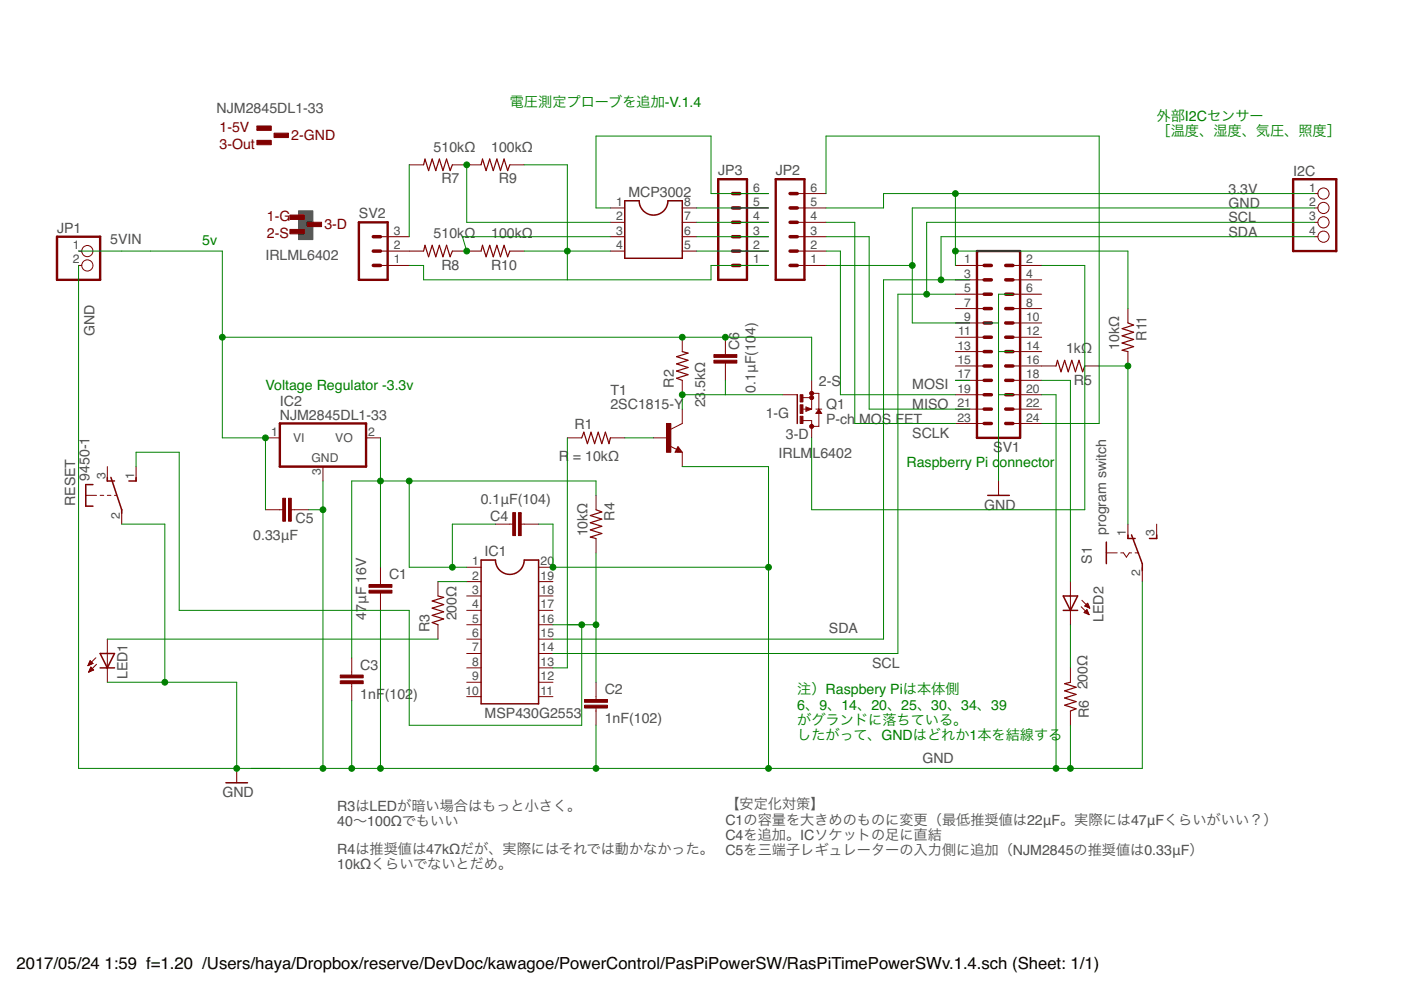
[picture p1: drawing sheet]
<svg xmlns="http://www.w3.org/2000/svg" width="297mm" height="210mm" viewBox="0 0 297 210" stroke-linecap="round" stroke-linejoin="round" font-family="sans-serif">
<path d="M63.3 44.7h3v6.1h-3z" fill="#505050" stroke="#505050" stroke-width=".21"/>
<g fill="#800000" stroke="#800000" stroke-width=".21">
<path d="M61.5 48.6h3v1h-3z"/>
<path d="M65.1 47.1h3.1v.9h-3.1z"/>
<path d="M61.5 45.6h3v.9h-3z"/>
<path d="M54.5 29.8h3v.9h-3z"/>
<path d="M58.1 28.2h3.1v1h-3.1z"/>
<path d="M54.5 26.7h3v.9h-3z"/>
<path d="M169.7 88.3h.5v1.5h-.5z"/>
<path d="M169.7 83.7h.5v1.5h-.5z"/>
<path d="M169.7 85.8h.5v1.9h-.5z"/>
<path d="M141.3 89.8h.9v6.1h-.9z"/>
<path d="M78.2 125.2h4.9v.6h-4.9z"/>
<path d="M78.2 123.9h4.9v.6h-4.9z"/>
<path d="M123.9 149.5h4.9v.6h-4.9z"/>
<path d="M123.9 148.3h4.9v.6h-4.9z"/>
<path d="M72.1 144.4h4.9v.5h-4.9z"/>
<path d="M72.1 143.1h4.9v.6h-4.9z"/>
<path d="M109.9 108.7h.6v4.9h-.6z"/>
<path d="M108.7 108.7h.6v4.9h-.6z"/>
<path d="M59.9 105.6h.6v4.9h-.6z"/>
<path d="M61.2 105.6h.6v4.9h-.6z"/>
<path d="M151.4 76.4h4.8v.6h-4.8z"/>
<path d="M151.4 75.2h4.8v.6h-4.8z"/>
</g>
<g fill="none" stroke="#800000" stroke-width=".32">
<path d="M132.5 42.6h3a3 3 0 0 0 3.1 3 3 3 0 0 0 3-3h3.1v12.2h-12.2zM143.7 95.3l.2 .3h-.5l.3-.6 .7 .7h-1M169 83.7v6.1M171.5 86.7l-.5-.1v.3l.6-.2M173.6 87.1l.3 .4h-.6zM19.7 102.7h-1.5v4.6h1.5M22.8 101.2v.8h1.5M23.5 101.2l2.3 6.9v.7M28.9 101.2v.8h-1.6M102 118.7h3.1a3 3 0 0 0 3 3.1 3 3 0 0 0 3-3.1h3.1v30.5h-12.2zM209.4 105h4.6M234.6 114.9v4.6"/>
<path d="M239.1 113.4v.8h1.6M239.9 113.4l2.3 6.1v1.5M245.2 113.4v.8h-1.5M21.2 138.6h3.1l-1.5 3zM225.4 126.4h3.1l-1.6 3zM225.4 129.4h3.1M21.2 141.6h3.1M47.9 166h4.6"/>
</g>
<g fill="none" stroke="#800000" stroke-width=".21">
<path d="M86.8 34.9h3M95.9 34.9h6.1M108.1 34.9h3M16.7 56.3h.6M16.7 53.2h.6M80.7 56.3h6.1M80.7 53.2h9.1M80.7 50.2h6.1M95.9 53.2h6.1M108.1 53.2h3M129.4 53.2h3.1M129.4 44.1h3.1"/>
<path d="M129.4 47.1h3.1M129.4 50.2h3.1M144.7 53.2h3M144.7 44.1h3M144.7 47.1h3M144.7 50.2h3M156.8 56.3h6.1M156.8 53.2h6.1M156.8 41h6.1M156.8 44.1h6.1M156.8 47.1h6.1M156.8 50.2h6.1"/>
<path d="M169 56.3h6.1M169 53.2h6.1M169 41h6.1M169 44.1h6.1M169 47.1h6.1M169 50.2h6.1M202.6 56.3h6.1M202.6 59.3h6.1M214.8 56.3h6.1M214.8 59.3h6.1M278.7 41h.7M278.7 44.1h.7"/>
<path d="M278.7 47.1h.7M278.7 50.2h.7M144.7 71.5v3M153.8 71.5v3.7M153.8 77v3.6M202.6 62.4h6.1M202.6 65.4h6.1M202.6 68.5h6.1M202.6 71.5h6.1M202.6 74.5h6.1M202.6 77.6h6.1M214.8 62.4h6.1"/>
<path d="M214.8 65.4h6.1M214.8 68.5h6.1M214.8 71.5h6.1M214.8 74.5h6.1M214.8 77.6h9.1M230 77.6h3M239.1 65.4v3.1M239.1 74.5v3.1M22.8 98.9v3.1M28.9 98.9v3.1M56.3 92.8h3M68.5 98.9v3.1"/>
<path d="M77.6 92.8h3.1M120.3 92.8h3M129.4 92.8h3.1M138.6 92.8h3M142 94.6l1.5 .7M143.7 94.7l1 1.2h-1.6zM144.7 86.7v3.1l-2.5 1.2M144.7 80.6v3.1M144.7 95.9v3M166 83.7h3M170.3 89.2h1.8v3.6M170.3 86.7h1.8"/>
<path d="M170.3 84.3h1.8M170.9 86.3l1.2 .4-1.2 .5zM172.1 80.6v6.1M172.1 83.4h1.5v7h-1.5M173 86.7h1.2M173.6 86.7l.6 1h-1.2zM202.6 86.7h6.1M202.6 83.7h6.1M202.6 80.6h6.1M202.6 89.8h6.1M214.8 86.7h6.1M214.8 83.7h6.1"/>
<path d="M214.8 80.6h6.1M214.8 89.8h6.1M18.2 105h2.3M21.2 105h.8M22.8 105h.7M24.3 105h.4M25.8 108.1v3M56.3 108.1h3.6M61.8 108.1h3.6M105.1 111.1h3.6M110.5 111.1h3.7M126.4 105v3.1"/>
<path d="M126.4 114.2v3M211.7 102v3M234.6 117.2h2.3M237.6 117.2h.6l.6 .9 .6-.9h.5M239.1 111.1v3.1M240.7 117.2h.7M245.2 111.1v3.1M20.3 139.5l-1.7 1.6M22.8 135.5v9.2M74.6 139.5v3.6M80.7 120.3v3.6M80.7 125.8v3.6"/>
<path d="M92.9 123.3v3.1M92.9 132.5v3M99 120.3h3M99 123.3h3M99 126.4h3M99 129.4h3M99 132.5h3M99 135.5h3M99 138.6h3M114.2 120.3h3M114.2 123.3h3M114.2 126.4h3"/>
<path d="M114.2 129.4h3M114.2 132.5h3M114.2 135.5h3M114.2 138.6h3M226.9 123.3v9.2M229.2 128.7l1.7 1.6M229.4 127.3l1.7 1.6M229.9 129.8h.8M230 128.5l.6-.6 .5 1zM230 129.9h.7M230.1 128.4h.7M230.1 129.6h.5"/>
<path d="M230.2 128.6h.7M230.2 128.3h.6M230.2 129.5h.3M230.4 128.1h.3M230.4 129.3h.1M230.4 130.1h.4M230.4 129.3l.5 1-1.1-.4zM230.5 128h.1M230.5 128.7h.5M230.7 130.2h.2M230.9 128.9h.1M242.2 120.3v3"/>
<path d="M18.6 141.1h.1M18.7 141h.3M18.8 140.8h.6M18.8 142.5h.1M18.8 140.7h.9M18.9 142.3h.3M18.9 140.5h.7M18.9 142.2h.7M19 140.4h.4M19 142h.8M19 140.2h.2M19.1 141.9h.6"/>
<path d="M19.1 141.7h.4M19.2 141.6h.2M19.3 141.4l.6 .6-1.1 .5zM19.7 140.7l-.6-.6-.5 1M19.7 140.7l-1.1 .4M20.5 140.8l-1.7 1.7M74.6 144.9v3.7M99 141.6h3M99 144.7h3M99 147.7h3M114.2 141.6h3M114.2 144.7h3"/>
<path d="M114.2 147.7h3M126.4 144.7v3.6M126.4 150.1v3.7M226.9 141.6v3.1M226.9 150.7v3.1M50.2 162.9v3.1"/>
<circle cx="18.5" cy="56.3" r="1.19"/>
<circle cx="18.5" cy="53.2" r="1.19"/>
<circle cx="280.6" cy="44.1" r="1.19"/>
<circle cx="280.6" cy="47.1" r="1.19"/>
<circle cx="280.6" cy="50.2" r="1.19"/>
<circle cx="280.6" cy="41" r="1.19"/>
</g>
<g fill="#800000" stroke="#800000" stroke-width=".21">
<circle cx="172.1" cy="83.4" r=".42"/>
<circle cx="172.1" cy="84.3" r=".42"/>
<circle cx="172.1" cy="90.4" r=".42"/>
</g>
<path d="M152.3 38h6.1v21.3h-6.1zM164.5 38h6.1v21.3h-6.1zM274.2 38h9.1v15.2h-9.1zM12.1 50.2h9.1v9.1h-9.1zM76.1 47.1h6.1v12.2h-6.1zM207.1 53.2h9.2v39.6h-9.2zM59.3 89.8h18.3v9.1h-18.3z" fill="none" stroke="#800000" stroke-width=".51"/>
<path d="M89.8 34.9l.3-1.2 .8 2.5 .7-2.5 .8 2.5 .8-2.5 .7 2.5 .8-2.5 .7 2.5 .5-1.3M102 34.9l.3-1.2 .8 2.5 .7-2.5 .8 2.5 .7-2.5 .8 2.5 .8-2.5 .7 2.5 .5-1.3M89.8 53.2l.3-1.2 .8 2.4 .7-2.4 .8 2.4 .8-2.4 .7 2.4 .8-2.4 .7 2.4 .5-1.2M102 53.2l.3-1.2 .8 2.4 .7-2.4 .8 2.4 .7-2.4 .8 2.4 .8-2.4 .7 2.4 .5-1.2M144.7 74.5l1.2 .4-2.5 .7 2.5 .8-2.5 .8 2.5 .7-2.5 .8 2.5 .7-2.5 .8 1.3 .4M223.9 77.6l.3-1.2 .8 2.4 .7-2.4 .8 2.4 .7-2.4 .8 2.4 .8-2.4 .7 2.4 .5-1.2M239.1 68.5l1.2 .4-2.4 .8 2.4 .7-2.4 .8 2.4 .8-2.4 .7 2.4 .8-2.4 .8 1.2 .2M123.3 92.8l.5-1.2 .7 2.5 .8-2.5 .8 2.5 .7-2.5 .8 2.5 .8-2.5 .7 2.5 .3-1.3M126.4 108.1l1.2 .4-2.4 .8 2.4 .8-2.4 .7 2.4 .8-2.4 .8 2.4 .7-2.4 .8 1.2 .3M92.9 126.4l1.2 .3-2.5 .7 2.5 .8-2.5 .7 2.5 .8-2.5 .8 2.5 .7-2.5 .8 1.3 .5M226.9 144.7l-1.2 .2 2.5 .8-2.5 .8 2.5 .7-2.5 .8 2.5 .8-2.5 .7 2.5 .8-1.3 .4" fill="none" stroke="#800000" stroke-width=".25"/>
<g fill="none" stroke="#800000" stroke-width=".74">
<path d="M79.1 56.3h1.6M79.1 50.2h1.6M79.1 53.2h1.6M155.3 56.3h1.5M155.3 50.2h1.5M155.3 53.2h1.5M155.3 44.1h1.5M155.3 47.1h1.5M155.3 41h1.5M167.5 56.3h1.5M167.5 50.2h1.5M167.5 53.2h1.5"/>
<path d="M167.5 44.1h1.5M167.5 47.1h1.5M167.5 41h1.5M208.7 59.3h1.5M208.7 56.3h1.5M213.2 59.3h1.6M213.2 56.3h1.6M208.7 62.4h1.5M208.7 68.5h1.5M208.7 65.4h1.5M208.7 77.6h1.5M208.7 74.5h1.5"/>
<path d="M208.7 71.5h1.5M213.2 62.4h1.6M213.2 68.5h1.6M213.2 65.4h1.6M213.2 77.6h1.6M213.2 74.5h1.6M213.2 71.5h1.6M208.7 83.7h1.5M208.7 80.6h1.5M208.7 89.8h1.5M208.7 86.7h1.5M213.2 83.7h1.6"/>
<path d="M213.2 80.6h1.6M213.2 89.8h1.6M213.2 86.7h1.6"/>
</g>
<g fill="none" stroke="#008000" stroke-width=".21">
<path d="M86.8 34.9v15.3M99 34.9v12.2h30.4M111.1 34.9h9.2v24.4M16.7 53.2h30.4v39.6h9.2v15.3M16.7 56.3v106.6h225.5v-39.6M86.8 56.3h3v3h60.9v-3h12.2M111.1 53.2h18.3M129.4 50.2h-31.4l1 3M147.7 44.1h15.2M147.7 53.2h15.2M147.7 47.1h15.2M147.7 50.2h15.2"/>
<path d="M162.9 41h-12.2v-12.1h-24.3v15.2h3M175.1 53.2h3.1v30.5h24.4M175.1 56.3h18.3M175.1 47.1h6.1v42.7h21.4M175.1 50.2h9.2v36.5h21.3M175.1 41v-12.1h57.9v60.9h-12.1M202.6 41v15.3M202.6 53.2h36.5v12.2M205.6 59.3h-18.3v76.2h-70.1M220.9 56.3h9.1v51.8h-57.9v-15.3M278.7 41h-91.4v3.1h-12.2M278.7 44.1h-85.3v24.4h12.2"/>
<path d="M278.7 47.1h-82.2v15.3M278.7 50.2h-79.2v9.1M47.1 71.5h125v9.1M202.6 62.4h-12.2v76.2h-73.2M208.7 68.5h3M211.7 74.5h3.1M214.8 62.4h-3.1v39.6M233 77.6h6.1v33.5M28.9 98.9v-3h9.1v33.5h48.8v24.4h36.5v-21.3M80.7 92.8v27.5M120.3 92.8v48.8h-3.1M132.5 92.8h6.1"/>
<path d="M144.7 98.9h18.2v64M153.8 80.6v3.1M166 83.7h-21.3v3M202.6 80.6h3M211.7 83.7h3.1M220.9 80.6h6v42.7M220.9 83.7h3v79.2M25.8 111.1h9.1v33.6M65.4 108.1h3.1M68.5 102v60.9M86.8 102v18.3h12.2M105.1 111.1h-9.2v9.2"/>
<path d="M114.2 111.1h3v9.2h45.7M126.4 105v-3h-51.8v37.5M126.4 117.2v27.5M22.8 135.5h70.1M80.7 129.4v33.5M92.9 123.3h6.1M117.2 132.5h9.2M226.9 132.5v9.1M22.8 144.7h27.4v18.2M74.6 148.6v14.3M126.4 153.8v9.1M226.9 153.8v9.1"/>
</g>
<g fill="#008000" stroke="#008000" stroke-width=".21">
<circle cx="86.8" cy="102" r=".61"/>
<circle cx="80.7" cy="102" r=".61"/>
<circle cx="95.9" cy="120.3" r=".61"/>
<circle cx="202.6" cy="53.2" r=".61"/>
<circle cx="202.6" cy="41" r=".61"/>
<circle cx="68.5" cy="162.9" r=".61"/>
<circle cx="50.2" cy="162.9" r=".61"/>
<circle cx="162.9" cy="162.9" r=".61"/>
<circle cx="126.4" cy="162.9" r=".61"/>
<circle cx="80.7" cy="162.9" r=".61"/>
<circle cx="74.6" cy="162.9" r=".61"/>
<circle cx="117.2" cy="120.3" r=".61"/>
<circle cx="162.9" cy="120.3" r=".61"/>
<circle cx="68.5" cy="108.1" r=".61"/>
<circle cx="226.9" cy="162.9" r=".61"/>
<circle cx="223.9" cy="162.9" r=".61"/>
<circle cx="34.9" cy="144.7" r=".61"/>
<circle cx="193.4" cy="56.3" r=".61"/>
<circle cx="123.3" cy="132.5" r=".61"/>
<circle cx="126.4" cy="132.5" r=".61"/>
<circle cx="144.7" cy="83.7" r=".61"/>
<circle cx="47.1" cy="71.5" r=".61"/>
<circle cx="144.7" cy="71.5" r=".61"/>
<circle cx="56.3" cy="92.8" r=".61"/>
<circle cx="153.8" cy="71.5" r=".61"/>
<circle cx="196.5" cy="62.4" r=".61"/>
<circle cx="239.1" cy="77.6" r=".61"/>
<circle cx="99" cy="53.2" r=".61"/>
<circle cx="99" cy="34.9" r=".61"/>
<circle cx="120.3" cy="53.2" r=".61"/>
<circle cx="199.5" cy="59.3" r=".61"/>
</g>
<g font-size="3.5">
<text x="3.5" y="205.4">2017/05/24</text>
<text x="22.2" y="205.4">1:59 f=1.20 /Users/haya/Dropbox/reserve/DevDoc/kawagoe/PowerControl/PasPiPowerSW/RasPiTimePowerSWv.1.4.sch (Sheet: 1/1)</text>
</g>
<g font-size="3" fill="#505050">
<text x="45.9" y="24">NJM2845DL1-33</text>
<text x="91.9" y="32.2">510kΩ</text>
<text x="104.1" y="32.2">100kΩ</text>
<text x="93.6" y="38.9">R7</text>
<text x="105.8" y="38.9">R9</text>
<text x="133.2" y="41.8">MCP3002</text>
<text x="152.3" y="37.1">JP3</text>
<text x="164.5" y="37.1">JP2</text>
<text x="260.5" y="41">3.3V</text>
<text x="274.2" y="37.2">I2C</text>
<text x="76.1" y="46.2">SV2</text>
<text x="260.5" y="44.1">GND</text>
<text x="260.5" y="47.1">SCL</text>
<text x="12.1" y="49.4">JP1</text>
<text x="23.4" y="51.7">5VIN</text>
<text x="91.9" y="50.5">510kΩ</text>
<text x="104.1" y="50.5">100kΩ</text>
<text x="260.5" y="50.2">SDA</text>
<text x="56.3" y="55.1">IRLML6402</text>
<text x="93.6" y="57.2">R8</text>
<text x="104.1" y="57.2">R10</text>
<text x="20" y="71.2" transform="rotate(-90 20 71.2)">GND</text>
<text x="160.2" y="71" transform="rotate(-90 160.2 71)">4)</text>
<text x="156.7" y="74.3" transform="rotate(-90 156.7 74.3)">C6</text>
<text x="226" y="74.9">1kΩ</text>
<text x="237.3" y="74.1" transform="rotate(-90 237.3 74.1)">10kΩ</text>
<text x="243.1" y="72.2" transform="rotate(-90 243.1 72.2)">R11</text>
<text x="129.4" y="83.7">T1</text>
<text x="142.9" y="82.2" transform="rotate(-90 142.9 82.2)">R2</text>
<text x="149.5" y="83" transform="rotate(-90 149.5 83)">.5kΩ</text>
<text x="160.2" y="83.2" transform="rotate(-90 160.2 83.2)">0.1μF(10</text>
<text x="173.6" y="81.9">2-S</text>
<text x="193.4" y="82.5">MOSI</text>
<text x="227.7" y="81.5">R5</text>
<text x="59.3" y="89">NJM2845DL1-33</text>
<text x="59.3" y="86">IC2</text>
<text x="129.4" y="86.7">2SC1815-Y</text>
<text x="149.5" y="86.4" transform="rotate(-90 149.5 86.4)">23</text>
<text x="162.3" y="88.6">1-G</text>
<text x="175.1" y="89.8">P-ch MOS FET</text>
<text x="175.1" y="86.7">Q1</text>
<text x="193.4" y="86.7">MISO</text>
<text x="121.8" y="91">R1</text>
<text x="166.6" y="93.1">3-D</text>
<text x="193.4" y="92.8">SCLK</text>
<text x="210.6" y="95.9">S</text>
<text x="212.6" y="95.9">V1</text>
<text x="19" y="102" transform="rotate(-90 19 102)">9450-1</text>
<text x="118.5" y="97.7">R</text>
<text x="121.5" y="97.7">= 10kΩ</text>
<text x="165.1" y="97.1">IRLM</text>
<text x="172.3" y="97.1">L6402</text>
<text x="15.9" y="107.3" transform="rotate(-90 15.9 107.3)">RESET</text>
<text x="101.9" y="106.9">0.1μF(104)</text>
<text x="62.7" y="111">C5</text>
<text x="103.9" y="110.4">C4</text>
<text x="124.6" y="113.7" transform="rotate(-90 124.6 113.7)">10kΩ</text>
<text x="130.3" y="110.4" transform="rotate(-90 130.3 110.4)">R4</text>
<text x="208.7" y="108.1">GND</text>
<text x="234.6" y="113.4" transform="rotate(-90 234.6 113.4)">program switch</text>
<text x="53.7" y="114.5">0.33μF</text>
<text x="102.8" y="118">IC1</text>
<text x="231.5" y="119.5" transform="rotate(-90 231.5 119.5)">S1</text>
<text x="82.5" y="122.9">C1</text>
<text x="77.6" y="131.4" transform="rotate(-90 77.6 131.4)">47μF 16V</text>
<text x="96.8" y="131.5" transform="rotate(-90 96.8 131.5)">200Ω</text>
<text x="234" y="131.8" transform="rotate(-90 234 131.8)">LED2</text>
<text x="91.1" y="134" transform="rotate(-90 91.1 134)">R3</text>
<text x="175.7" y="134.3">SDA</text>
<text x="76.4" y="142.1">C3</text>
<text x="184.9" y="141.6">SCL</text>
<text x="27" y="144" transform="rotate(-90 27 144)">LED1</text>
<text x="76.4" y="148.1">1nF</text>
<text x="81.6" y="148.1">(102</text>
<text x="87.6" y="148.1">)</text>
<text x="128.2" y="147.2">C2</text>
<text x="230.6" y="146.2" transform="rotate(-90 230.6 146.2)">200Ω</text>
<text x="102.8" y="152.3">MSP430G2553</text>
<text x="128.2" y="153.3">1nF(102)</text>
<text x="230.9" y="152.3" transform="rotate(-90 230.9 152.3)">R6</text>
<text x="195.6" y="161.7">GND</text>
<text x="47.1" y="169">GND</text>
<text x="71.5" y="171.9">R3はLEDが暗い場合はもっと⼩さく。</text>
<text x="153.8" y="171.6">【安定化対策】</text>
<text x="71.5" y="175.1">40〜100Ωでもいい</text>
<text x="153.8" y="174.8">C1の容量を⼤きめのものに変更（最低推奨値は22μF。実際には47μFくらいがいい？）</text>
<text x="153.8" y="178">C4を追加。ICソケットの⾜に直結</text>
<text x="71.5" y="181.1">R4は推奨値は47kΩだが、実際にはそれでは動かなかった。</text>
<text x="71.5" y="184.3">10kΩくらいでないとだめ。</text>
<text x="153.8" y="181.2">C5を三端⼦レギュレーターの⼊⼒側に追加（NJM2845の推奨値は0.33μF）</text>
</g>
<g font-size="3" fill="#008000">
<text x="108.1" y="22.8">電圧測定プローブを追加-V.1.4</text>
<text x="245.2" y="25.7">外部I2Cセンサー</text>
<text x="245.2" y="28.9">［温度、湿度、気圧、照度］</text>
<text x="42.9" y="52">5v</text>
<text x="56.3" y="82.8">Voltage Regulator -3.3v</text>
<text x="192.2" y="98.9">Raspberry Pi c</text>
<text x="211.9" y="98.9">onnector</text>
<text x="169" y="147.2">注）Raspbery Piは本体側</text>
<text x="169" y="150.4">6、9、14、20、25、30、34、39</text>
<text x="169" y="153.6">がグランドに落ちている。</text>
<text x="169" y="156.8">したがって、GNDはどれか1本を結線する</text>
</g>
<g font-size="3" fill="#800000">
<text x="46.5" y="27.9">1-5V</text>
<text x="61.8" y="29.8">2-GND</text>
<text x="46.5" y="31.6">3-Out</text>
<text x="56.6" y="46.8">1-G</text>
<text x="56.6" y="50.5">2-S</text>
<text x="68.8" y="48.7">3-D</text>
</g>
<g font-size="2.6" fill="#505050">
<text x="159.7" y="40.6">6</text>
<text x="171.8" y="40.6">6</text>
<text x="277.6" y="40.6">1</text>
<text x="130.6" y="43.7">1</text>
<text x="130.6" y="46.7">2</text>
<text x="145.1" y="46.7">7</text>
<text x="145.1" y="43.7">8</text>
<text x="159.7" y="46.7">4</text>
<text x="159.7" y="43.7">5</text>
<text x="171.8" y="46.7">4</text>
<text x="171.8" y="43.7">5</text>
<text x="277.6" y="43.7">2</text>
<text x="277.6" y="46.7">3</text>
<text x="15.5" y="52.8">1</text>
<text x="83.5" y="52.8">2</text>
<text x="83.5" y="49.8">3</text>
<text x="130.6" y="49.8">3</text>
<text x="130.6" y="52.8">4</text>
<text x="145.1" y="52.8">5</text>
<text x="145.1" y="49.8">6</text>
<text x="159.7" y="52.8">2</text>
<text x="159.7" y="49.8">3</text>
<text x="171.8" y="52.8">2</text>
<text x="171.8" y="49.8">3</text>
<text x="277.6" y="49.8">4</text>
<text x="15.5" y="55.8">2</text>
<text x="83.5" y="55.8">1</text>
<text x="159.7" y="55.8">1</text>
<text x="171.8" y="55.8">1</text>
<text x="204.4" y="55.8">1</text>
<text x="204.4" y="58.9">3</text>
<text x="217.6" y="55.8">2</text>
<text x="217.6" y="58.9">4</text>
<text x="204.4" y="61.9">5</text>
<text x="204.4" y="65">7</text>
<text x="217.6" y="61.9">6</text>
<text x="217.6" y="65">8</text>
<text x="203.2" y="71.1">11</text>
<text x="204.4" y="68">9</text>
<text x="217.6" y="68">10</text>
<text x="217.6" y="71.1">12</text>
<text x="203" y="74.1">13</text>
<text x="203" y="77.2">15</text>
<text x="217.6" y="74.1">14</text>
<text x="217.6" y="77.2">16</text>
<text x="203" y="80.2">17</text>
<text x="203" y="83.3">19</text>
<text x="217.6" y="80.2">18</text>
<text x="217.6" y="83.3">20</text>
<text x="203" y="86.3">21</text>
<text x="203" y="89.4">23</text>
<text x="217.6" y="86.3">22</text>
<text x="217.6" y="89.4">24</text>
<text x="57.5" y="92.4">1</text>
<text x="62.1" y="93.8">VI</text>
<text x="71.1" y="93.7">VO</text>
<text x="78" y="92.4">2</text>
<text x="22.3" y="101.6" transform="rotate(-90 22.3 101.6)">3</text>
<text x="28.4" y="101.6" transform="rotate(-90 28.4 101.6)">1</text>
<text x="66" y="98">GND</text>
<text x="68" y="100.8" transform="rotate(-90 68 100.8)">3</text>
<text x="25.4" y="109.9" transform="rotate(-90 25.4 109.9)">2</text>
<text x="238.7" y="113.7" transform="rotate(-90 238.7 113.7)">1</text>
<text x="244.8" y="113.7" transform="rotate(-90 244.8 113.7)">3</text>
<text x="100.1" y="119.8">1</text>
<text x="114.6" y="119.8">20</text>
<text x="100.1" y="122.9">2</text>
<text x="100.1" y="125.9">3</text>
<text x="114.6" y="125.9">18</text>
<text x="114.6" y="122.9">19</text>
<text x="241.8" y="122.1" transform="rotate(-90 241.8 122.1)">2</text>
<text x="100.1" y="129">4</text>
<text x="114.6" y="129">17</text>
<text x="100.1" y="132">5</text>
<text x="100.1" y="135.1">6</text>
<text x="114.6" y="135.1">15</text>
<text x="114.6" y="132">16</text>
<text x="100.1" y="138.1">7</text>
<text x="100.1" y="141.2">8</text>
<text x="114.6" y="141.2">13</text>
<text x="114.6" y="138.1">14</text>
<text x="98.7" y="147.3">10</text>
<text x="100.1" y="144.2">9</text>
<text x="114.6" y="147.3">11</text>
<text x="114.6" y="144.2">12</text>
</g>
</svg>
